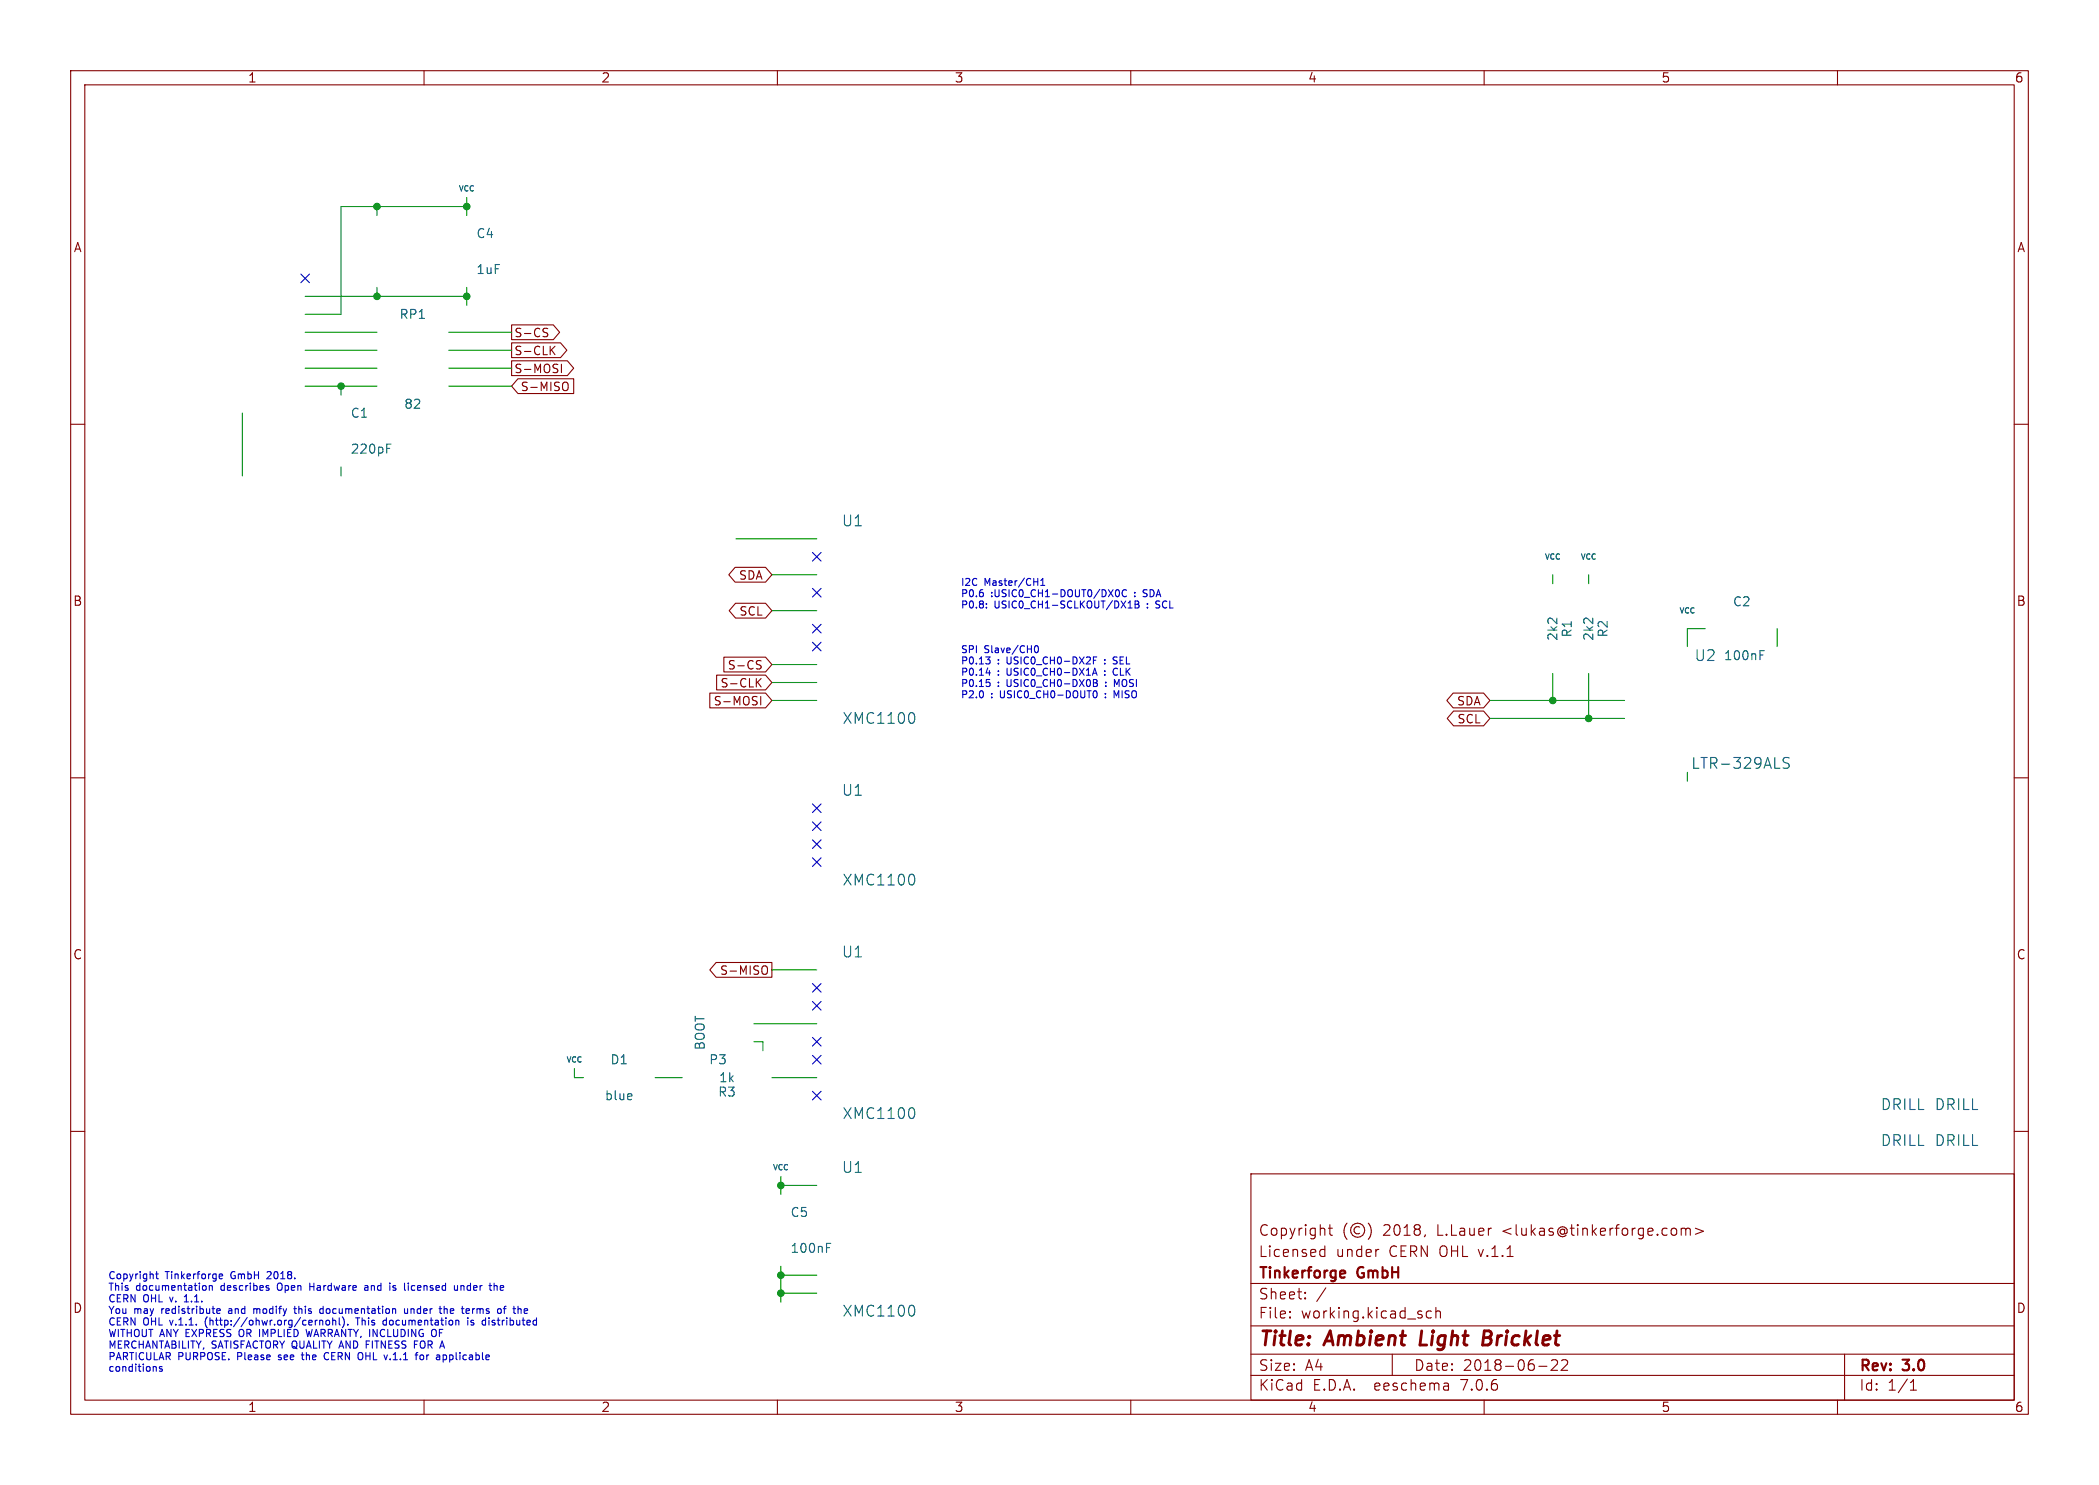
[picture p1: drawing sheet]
<svg xmlns="http://www.w3.org/2000/svg" width="297mm" height="210mm" viewBox="0 0 297 210" stroke-linecap="round" stroke-linejoin="round" font-family="sans-serif">
<g fill="none" stroke="#840000" stroke-width=".15">
<path d="M10 10h277v190h-277zM12 12h273v186h-273zM60 10v2M110 10v2M160 10v2M210 10v2M260 10v2M10 60h2M72.4 51h7.9l.9 1.1-.9 1h-7.9zM72.4 48.5h6.9l.9 1-.9 1.1h-6.9zM72.4 45.9h5.9l.9 1.1-.9 1h-5.9zM73.3 53.6h7.9v2.1h-7.9l-.9-1.1z"/>
<path d="M77.1 47l.3 .1 .1 .3-.2 .2h-.3M77.1 46.4l.4 .1M78 49.5l.5 .7M78.5 49l-.7 .6M79.4 51.5v1.2M79.9 54a.4 .4 0 0 1 .5 .4v.4a.4 .4 0 0 1-.5 .4M285 60h2M100.4 98h7.9l.9 1.1-.9 1h-7.9zM101.4 95.5h6.9l.9 1-.9 1.1h-6.9zM102.4 92.9h5.9l.9 1.1-.9 1h-5.9zM104 80.2h4.3l.9 1.1-.9 1h-4.3l-.9-1zM104.1 85.3h4.2l.9 1.1-.9 1h-4.2l-.9-1z"/>
<path d="M107.2 96.5l.5 .6M107.2 94l.4 .1 .1 .3-.2 .2h-.3M107.2 93.4l.5 .1M107.6 98.5v1.2M107.7 96l-.7 .6M205.6 98h4.3l.9 1.1-.9 1h-4.3l-.9-1zM10 110h2M205.7 100.6h4.2l.9 1-.9 1h-4.2l-.9-1zM285 110h2M101.3 136.1h7.9v2.1h-7.9l-.9-1zM108.1 136.6a.4 .4 0 0 1 .5 .4v.4a.4 .4 0 0 1-.5 .4M10 160h2"/>
<path d="M285 160h2M177 166h108v32h-108zM186.9 177.6l.1 .1 .5-.1M186.9 176.8l.1-.1 .5 .1M187.5 176.2v1.5M188 173.7h.5M188.2 173.2v1.3v.1l.3 .1M190.6 173a1.72 1.72 0 0 0 0 2.3M192.4 173.6a.52 .52 0 0 0-.8 .4 .52 .52 0 0 0 .8 .4M193.6 173a1.72 1.72 0 0 1 0 2.3M195 176.7h.1M201.7 174.6l-.2 .3"/>
<path d="M237.9 173.8a.37 .37 0 0 1 .6 .1M237.9 173.7v1M238.5 173.9l.2-.2 .4 .1 .1 .9M238.5 173.9v.8M239.9 173.7l1.1 .4-1.1 .5M60 198v2M110 198v2M160 198v2M177 194.5h108M177 191.5h108M177 187.5h108M177 181.5h108"/>
<path d="M182.5 186.3h.1l-.1 .1M182.5 186.3v.1M182.5 185.5v.1M182.5 185.5h.1l-.1 .1M184.7 183.6v.1M184.7 183.6h-.1l.1 .1M184.7 182.8v.1M184.7 182.8h-.1l.1 .1M187.6 182.1l-1.3 2M197 191.5v3M202.5 185.5l-.4-.1-.3 .3v.4l.2 .2 .1 .1 .4-.1M203.2 185.5a.37 .37 0 0 1 .6 .1v.8"/>
<path d="M203.2 184.9v1.5M204.9 195.7l.1 .9M205 196.5l-.2 .1M205 196h-.2M210 198v2M217.7 193.2h1.2M219.5 192.4l.2-.1 .5 .1a.41 .41 0 0 1 .1 .5l-.8 .9h.9M221 192.4l.2-.1 .5 .1a.41 .41 0 0 1 0 .5l-.8 .9h.9M260 198v2M261 191.5v6.5M270.3 196.6h.9M270.3 195.5l.4-.4v1.5"/>
<circle cx="192.1" cy="174" r="1"/>
</g>
<path d="M201.2 188.2l-.3 2h1M209.9 189.2h.7M210.6 189.2l.2 .1M210.7 188.2h-.7l-.2 2h.7l.2-.1M210.8 189.1l-.2 .1" fill="none" stroke="#840000" stroke-width=".4"/>
<path d="M190.1 179.7l.2 .1v.2l-.7 .2M190.3 180.6l-.2 .1" fill="none" stroke="#840000" stroke-width=".3"/>
<g fill="none" stroke="#0000c2" stroke-width=".15">
<path d="M139.5 95.2h.6M139.6 96.1h.4M139.6 85.9v.1M139.6 85.4v.1M139.9 93.3l.2 .2v.2l-.2 .2M139.9 96.5l.2 .2v.2l-.2 .2M140 94.8v.7M140.1 92.9l-.3 .4M146.5 91.4l.1-.1a.53 .53 0 0 1 .3 .5 .53 .53 0 0 1-.3 .5 .66 .66 0 0 1-.1-.9zM147.3 82.8h.5M147.3 82.1l.2-.3v1M154.6 95.5l.3-1 .3 1"/>
<path d="M154.7 95.2h.4M154.7 93.4h.3M154.7 96.1l.5 .1v.2l-.2 .2M154.7 96.6h.3M154.8 97.7h.1a.53 .53 0 0 1 .3 .5 .53 .53 0 0 1-.3 .5l-.1-.1M155 96.6l.3 .2-.1 .2-.5 .1M155.2 92.9h-.5v1M156.3 93.8v.1M156.3 93.3v.1M156.3 94.9v.1M156.3 95.4v.1M156.4 98.6v.1"/>
<path d="M156.4 98.1v.1M156.5 97v.1M156.5 96.5v.1M157.5 93.8l.4 .1M157.8 94.5a.53 .53 0 0 0-.3 .5 .53 .53 0 0 0 .3 .5M157.8 83.8l.3-.4a.53 .53 0 0 1 .3 .5 .53 .53 0 0 1-.3 .5l-.3-.4M157.9 92.9h-.2l-.2 .2 .1 .2 .3 .1M158 98.4l-.4-.7v1M158 96.8l-.3-.7v1M159.4 83.5a.47 .47 0 0 0-.7 .3 .47 .47 0 0 0 .5 .6l.2-.1M159.6 86h.6M159.6 85.3l.3-.3v1"/>
<path d="M160.6 85v1l.5-.1 .1-.2-.3-.2M160.6 85.5h.3M160.9 85l.2 .2-.2 .3M161.7 84.3l.2 .1M161.8 83.4l-.1 .2 .1 .2M163.5 85.9l.2 .1M163.6 85l-.1 .2 .1 .2M22.2 179.8v.9l.2 .1M37.8 179.9h.1M22 193.3l.1 .1v.5M22 180.2h.4M22.9 193.3h-.2l-.2 .1 .1 .1 .3 .1v.3h-.4"/>
<path d="M26.1 184.1h.6M26.3 183.2l-.2 .2M28.8 181.8h.3l.1 .2-.1 .4-.3 .1M29.1 186.7v.6M29.6 181.9l.2-.1h.2v.7M29.6 181.8v.7M30.7 185.4l.5-.1-.1-.2h-.3l-.1 .1v.5h.4M31 180.3l.2-.1h.2l.1 .1v.1l-.5 .1M31 180.7l.2 .1h.3M32.4 185.4v.3M33.9 188.1v.8M35.9 185.1v.6"/>
<path d="M36.2 185.1l-.3 .1M37.9 182.1l.2 .2-.2 .2M37.9 181.8h.1M38.3 180.3l-.6 .5h.7M39.3 181.6v.7M39.4 192.2l.1 .1M39.4 191.7v.2M41.6 185.1h.3M41.7 184.7v.9l.2 .1M42.6 191.6h.4M42.8 191.3v.8l.2 .2M43.3 188l.2 1 .2-.7 .2 .7"/>
<path d="M43.8 181.5v1M43.8 181.9h.6M45.2 185.6l.2 .1h.3M45.2 186.7v.7M45.2 186.8l.2-.1 .2 .1 .1 .6M45.7 185.1h-.3l-.2 .2M45.7 184.7v1M46.1 191.3a.5 .5 0 0 0-.2 .7 .5 .5 0 0 0 .5 .2M46.2 186.8l.2-.1 .2 .2v.3l-.2 .2-.2-.1-.1-.1zM47.1 186.8l.1-.1 .3 .1v.6M47.1 186.4v1M48 186.4v.8l.1 .2"/>
<path d="M48.5 186.3a1.19 1.19 0 0 1 0 1.4M49.2 187.3v.1M50.6 186.4v1M51.2 191.3a.72 .72 0 0 1 0 .9M51.6 181.8h.4l.1 .7M51.8 190.1h.4M52.1 182l-.4 .1-.1 .1 .1 .3 .4-.1M54.2 187.3l.2 .1 .3-.1M54.7 186.8l-.3-.1-.2 .1M54.7 186.4v1M55.6 182.4h.4M56 181.8h-.3l-.1 .1v.2l.4 .1"/>
<path d="M57.2 185.1l.1 .6h.2h.2M57.7 185.1v.6M57.8 181.5v.1M58.2 185.1v.6M58.3 181.8l-.1 .2 .1 .4M58.3 185.1l-.1 .1M58.6 190.1h.4M59.5 191.7l.3-.1 .1 .2v.3l-.1 .2-.3-.1-.1-.1zM61.6 188.1a.72 .72 0 0 1 0 .9M62.7 191.7l.3-.1 .2 .2-.1 .4h-.4M62.9 185.2l.1-.1h.2l.1 .6M62.9 184.7v1"/>
<path d="M64.3 181.8l.1 .6 .2 .1 .1-.1M64.7 181.8v.7M64.8 186.7l.1 .2v.5M65.2 181.8v.7M65.6 181.8h-.2l-.2 .1M66.2 186.4v.1M66.2 186.7v.7M66.3 185.1l.1 .2-.5 .1M66.4 185.7h-.1M66.6 187.3h.4M66.9 185.1v.6M66.9 185.2v.1"/>
<path d="M67 186.8l-.2-.1-.2 .2 .1 .1 .3 .1M69.2 186.4v.1M69.2 186.7v.7M70.1 181.8l.2 .1v.6M70.8 181.8v.6M71.2 185.1h.4M71.3 182l-.5 .1M71.6 184.7l-.2 .2v.8M74.2 185.7h.4M74.2 185.1h.3l.2 .2-.5 .1"/>
</g>
<g fill="none" stroke="#009600" stroke-width=".15">
<path d="M53.3 29.2v1.3M66 29.2h-17.7v15.3h-5.1M66 27.9v2.6M34.3 58.4v8.9M43.2 54.6h10.1M43.2 52.1h10.1M43.2 49.5h10.1M43.2 41.9h22.8M43.2 47h10.1M48.3 54.6v1.3M53.3 40.6v1.3M63.5 54.6h8.9"/>
<path d="M63.5 52.1h8.9M63.5 49.5h8.9M63.5 47h8.9M66 40.6v2.6M48.3 66v1.3M104.1 76.2h11.5M109.2 96.5h6.4M109.2 99.1h6.4M109.2 86.4h6.4M109.2 81.3h6.4M109.2 94h6.4M210.8 99.1h19.1"/>
<path d="M219.7 81.3v1.3M219.7 95.3v3.8M224.8 81.3v1.3M224.8 95.3v6.3M241.3 88.9h-2.5v2.5M251.5 88.9v2.5M210.8 101.6h19.1M238.8 109.2v1.3M109.2 137.2h6.4M81.3 151.1v1.3h1.2M92.7 152.4h3.8M106.7 144.8h8.9"/>
<path d="M106.7 147.3h1.2v1.3M109.2 152.4h6.4M110.5 166.4v2.5M110.5 179.1v5.1M110.5 167.6h5.1M110.5 182.9h5.1M110.5 180.3h5.1"/>
</g>
<g fill="none" stroke="#000084" stroke-width=".15">
<path d="M42.6 38.8l1.2 1.2M43.8 38.8l-1.2 1.2M115 78.1l1.2 1.2M116.2 78.1l-1.2 1.2M115 90.8l1.2 1.2M115 83.2l1.2 1.2M115 88.3l1.2 1.2M116.2 90.8l-1.2 1.2M116.2 83.2l-1.2 1.2M116.2 88.3l-1.2 1.2M115 113.7l1.2 1.2M115 116.2l1.2 1.2"/>
<path d="M115 118.8l1.2 1.2M116.2 113.7l-1.2 1.2M116.2 116.2l-1.2 1.2M116.2 118.8l-1.2 1.2M115 139.1l1.2 1.2M115 121.3l1.2 1.2M116.2 139.1l-1.2 1.2M116.2 121.3l-1.2 1.2M115 146.7l1.2 1.2M115 149.3l1.2 1.2M115 154.3l1.2 1.2M115 141.6l1.2 1.2"/>
<path d="M116.2 146.7l-1.2 1.2M116.2 149.3l-1.2 1.2M116.2 154.3l-1.2 1.2M116.2 141.6l-1.2 1.2"/>
</g>
<path d="M54.7 63.4h.4M54.7 62.8h.6M249 92.6h.5M249 92h.6M129.2 100.8a1.14 1.14 0 0 1 0 1.4M253.2 107.2l-.3-.1-.5 .1a.36 .36 0 0 0-.1 .4 .36 .36 0 0 0 .3 .2 .56 .56 0 0 1 .6 .4l-.1 .3-.2 .1h-.6M129.2 123.7a1.14 1.14 0 0 1 0 1.4M89.4 154.7v.3l-.6 .1M129.2 156.7a1.14 1.14 0 0 1 0 1.4M117 176.4h.4M117 175.8h.6M129.2 184.7a1.14 1.14 0 0 1 0 1.3" fill="none" stroke="#006464" stroke-width=".15"/>
<g fill="#009600" stroke="#009600" stroke-width=".15">
<circle cx="66" cy="29.2" r=".46"/>
<circle cx="53.3" cy="29.2" r=".46"/>
<circle cx="53.3" cy="41.9" r=".46"/>
<circle cx="66" cy="41.9" r=".46"/>
<circle cx="48.3" cy="54.6" r=".46"/>
<circle cx="219.7" cy="99.1" r=".46"/>
<circle cx="224.8" cy="101.6" r=".46"/>
<circle cx="110.5" cy="167.6" r=".46"/>
<circle cx="110.5" cy="182.9" r=".46"/>
<circle cx="110.5" cy="180.3" r=".46"/>
</g>
<g font-size="2.8" fill="#840000">
<text x="178" y="190.9">Title:</text>
<text x="187.7" y="190.9">Ambient</text>
<text x="201.8" y="190.9">Light</text>
<text x="211.4" y="190.9">Bricklet</text>
</g>
<g font-size="2.1" fill="#006464">
<text x="119" y="74.7">U1</text>
<text x="239.7" y="93.7">U2</text>
<text x="119.1" y="102.6">XMC1100</text>
<text x="119" y="112.8">U1</text>
<text x="239.2" y="108.9">LTR-329ALS</text>
<text x="119.1" y="125.5">XMC1100</text>
<text x="119" y="135.6">U1</text>
<text x="119.1" y="158.5">XMC1100</text>
<text x="266" y="157.2">DRILL</text>
<text x="273.7" y="157.2">DRILL</text>
<text x="119" y="166.1">U1</text>
<text x="266" y="162.3">DRILL</text>
<text x="273.7" y="162.3">DRILL</text>
<text x="119.1" y="186.4">XMC1100</text>
</g>
<g font-size="2.1" fill="#840000">
<text x="178" y="178">Licensed</text>
<text x="178" y="175">Copyright</text>
<text x="189" y="178">under</text>
<text x="195.7" y="175">2018,</text>
<text x="196.6" y="178">CERN OHL v.1.1</text>
<text x="203.5" y="175">L.Lauer</text>
<text x="212.8" y="175">&lt;lukas@tinkerforge.com&gt;</text>
<text x="178" y="184">Sheet:</text>
<text x="178" y="181.2">Tinkerforge</text>
<text x="192.2" y="181.2">GmbH</text>
<text x="178" y="186.7">File:</text>
<text x="184.1" y="186.7">working.kicad_sch</text>
<text x="178" y="196.9">KiCad</text>
<text x="178" y="194.1">Size:</text>
<text x="184.7" y="194.1">A4</text>
<text x="185.7" y="196.9">E.D.A.</text>
<text x="194.6" y="196.9">eeschema</text>
<text x="200" y="194.1">Date:</text>
<text x="207" y="196.9">7.0.6</text>
<text x="207" y="194.1">2018-06-22</text>
<text x="263" y="194.3">Rev:</text>
<text x="263" y="196.9">Id:</text>
<text x="267.1" y="196.9">1/1</text>
<text x="269.4" y="194.3">3.0</text>
</g>
<g font-size="1.8" fill="#840000">
<text x="35" y="11.9">1</text>
<text x="85" y="11.9">2</text>
<text x="135" y="11.9">3</text>
<text x="185" y="11.9">4</text>
<text x="235" y="11.9">5</text>
<text x="285" y="11.9">6</text>
<text x="10.3" y="35.9">A</text>
<text x="285.3" y="35.9">A</text>
<text x="10.3" y="85.9">B</text>
<text x="285.3" y="85.9">B</text>
<text x="10.3" y="135.9">C</text>
<text x="285.3" y="135.9">C</text>
<text x="10.3" y="185.9">D</text>
<text x="285.3" y="185.9">D</text>
<text x="35" y="199.9">1</text>
<text x="85" y="199.9">2</text>
<text x="135" y="199.9">3</text>
<text x="185" y="199.9">4</text>
<text x="235" y="199.9">5</text>
<text x="285" y="199.9">6</text>
</g>
<g font-size="1.8" fill="#006464">
<text x="67.3" y="33.9">C4</text>
<text x="67.3" y="39">1uF</text>
<text x="56.4" y="45.3">RP1</text>
<text x="49.5" y="59.3">C1</text>
<text x="57.1" y="58">82</text>
<text x="49.5" y="64.4">220pF</text>
<text x="245.1" y="86">C2</text>
<text x="220.6" y="90.7" transform="rotate(-90 220.6 90.7)">2k2</text>
<text x="222.6" y="90.2" transform="rotate(-90 222.6 90.2)">R1</text>
<text x="225.7" y="90.7" transform="rotate(-90 225.7 90.7)">2k2</text>
<text x="227.7" y="90.2" transform="rotate(-90 227.7 90.2)">R2</text>
<text x="243.8" y="93.6">100nF</text>
<text x="99.9" y="148.6" transform="rotate(-90 99.9 148.6)">BOOT</text>
<text x="85.5" y="155.8">blue</text>
<text x="86.3" y="150.7">D1</text>
<text x="100.3" y="150.7">P3</text>
<text x="101.5" y="155.3">R3</text>
<text x="101.6" y="153.3">1k</text>
<text x="111.8" y="172.3">C5</text>
<text x="111.8" y="177.4">100nF</text>
</g>
<g font-size="1.7" fill="#840000">
<text x="72.7" y="47.9">S-CS</text>
<text x="72.7" y="53">S-MOSI</text>
<text x="72.7" y="50.4">S-CLK</text>
<text x="73.6" y="55.5">S-MISO</text>
<text x="104.5" y="82.2">SDA</text>
<text x="104.5" y="87.3">SCL</text>
<text x="102.9" y="94.9">S-CS</text>
<text x="100.9" y="100">S-MOSI</text>
<text x="101.8" y="97.4">S-CLK</text>
<text x="206.1" y="100">SDA</text>
<text x="206.1" y="102.5">SCL</text>
<text x="101.8" y="138.1">S-MISO</text>
</g>
<g font-size="1.4" fill="#0000c2">
<text x="135.9" y="82.9">I2C</text>
<text x="139.3" y="82.9">Master/CH1</text>
<text x="135.9" y="84.5">P0.6</text>
<text x="135.9" y="86.1">P0.8:</text>
<text x="140.3" y="84.5">:USIC0_CH1-DOUT0/DX0C</text>
<text x="140.7" y="86.1">USIC0_CH1-SCLKOUT/DX1B</text>
<text x="160.7" y="84.5">:</text>
<text x="162.2" y="84.5">SDA</text>
<text x="162.5" y="86.1">:</text>
<text x="164" y="86.1">SCL</text>
<text x="135.9" y="92.4">SPI</text>
<text x="135.9" y="94">P0.13</text>
<text x="135.9" y="95.6">P0.14</text>
<text x="139.3" y="92.4">Slave/CH0</text>
<text x="141.2" y="94">:</text>
<text x="141.2" y="95.6">:</text>
<text x="142.7" y="94">USIC0_CH0-DX2F</text>
<text x="142.7" y="95.6">USIC0_CH0-DX1A</text>
<text x="158.2" y="94">SEL</text>
<text x="158.2" y="95.6">CLK</text>
<text x="135.9" y="97.2">P0.15</text>
<text x="135.9" y="98.8">P2.0</text>
<text x="140.3" y="98.8">:</text>
<text x="141.2" y="97.2">:</text>
<text x="141.7" y="98.8">USIC0_CH0-DOUT0</text>
<text x="142.7" y="97.2">USIC0_CH0-DX0B</text>
<text x="158.3" y="98.8">MISO</text>
<text x="158.4" y="97.2">MOSI</text>
<text x="15.2" y="181">Copyright</text>
<text x="15.2" y="182.6">This</text>
<text x="15.2" y="184.2">CERN</text>
<text x="15.2" y="185.9">You</text>
<text x="19" y="185.9">may</text>
<text x="19.3" y="182.6">documentation</text>
<text x="20.3" y="184.2">OHL</text>
<text x="23.1" y="185.9">redistribute</text>
<text x="23.4" y="181">Tinkerforge</text>
<text x="24.3" y="184.2">v.</text>
<text x="26.5" y="184.2">1.1.</text>
<text x="31.5" y="182.6">describes</text>
<text x="32.8" y="185.9">and</text>
<text x="32.9" y="181">GmbH</text>
<text x="36.6" y="185.9">modify</text>
<text x="38.3" y="181">2018.</text>
<text x="39.7" y="182.6">Open</text>
<text x="42.6" y="185.9">this</text>
<text x="44.5" y="182.6">Hardware</text>
<text x="46.5" y="185.9">documentation</text>
<text x="52.6" y="182.6">and</text>
<text x="56.3" y="182.6">is</text>
<text x="58.7" y="182.6">licensed</text>
<text x="58.7" y="185.9">under</text>
<text x="64" y="185.9">the</text>
<text x="66" y="182.6">under</text>
<text x="67.4" y="185.9">terms</text>
<text x="71.3" y="182.6">the</text>
<text x="72.6" y="185.9">of</text>
<text x="15.2" y="187.5">CERN</text>
<text x="15.2" y="189.2">WITHOUT ANY EXPRESS</text>
<text x="15.2" y="190.8">MERCHANTABILITY,</text>
<text x="20.3" y="187.5">OHL</text>
<text x="24.3" y="187.5">v.1.1.</text>
<text x="29.5" y="187.5">(http://ohwr.org/cernohl).</text>
<text x="30" y="190.8">SATISFACTORY QUALITY AND</text>
<text x="34.3" y="189.2">OR IMPLIED</text>
<text x="44.3" y="189.2">WARRANTY, INCLUDING</text>
<text x="51.1" y="187.5">This</text>
<text x="52.5" y="190.8">FITNESS</text>
<text x="55.2" y="187.5">documentation</text>
<text x="59.6" y="190.8">FOR</text>
<text x="62.5" y="189.2">OF</text>
<text x="67.4" y="187.5">is</text>
<text x="69.7" y="187.5">distributed</text>
<text x="15.2" y="192.4">PARTICULAR</text>
<text x="15.2" y="194.1">conditions</text>
<text x="25.2" y="192.4">PURPOSE.</text>
<text x="33.8" y="192.4">Please</text>
<text x="39.9" y="192.4">see</text>
<text x="43.4" y="192.4">the</text>
<text x="46.8" y="192.4">CERN</text>
<text x="51.9" y="192.4">OHL</text>
<text x="55.9" y="192.4">v.1.1</text>
<text x="60.6" y="192.4">for</text>
<text x="63.7" y="192.4">applicable</text>
</g>
<g font-size="1.1" fill="#006464">
<text x="64.8" y="27.3">VCC</text>
<text x="218.5" y="79.3">VCC</text>
<text x="223.5" y="79.3">VCC</text>
<text x="237.5" y="87">VCC</text>
<text x="80" y="150.5">VCC</text>
<text x="109.2" y="165.7">VCC</text>
</g>
</svg>
